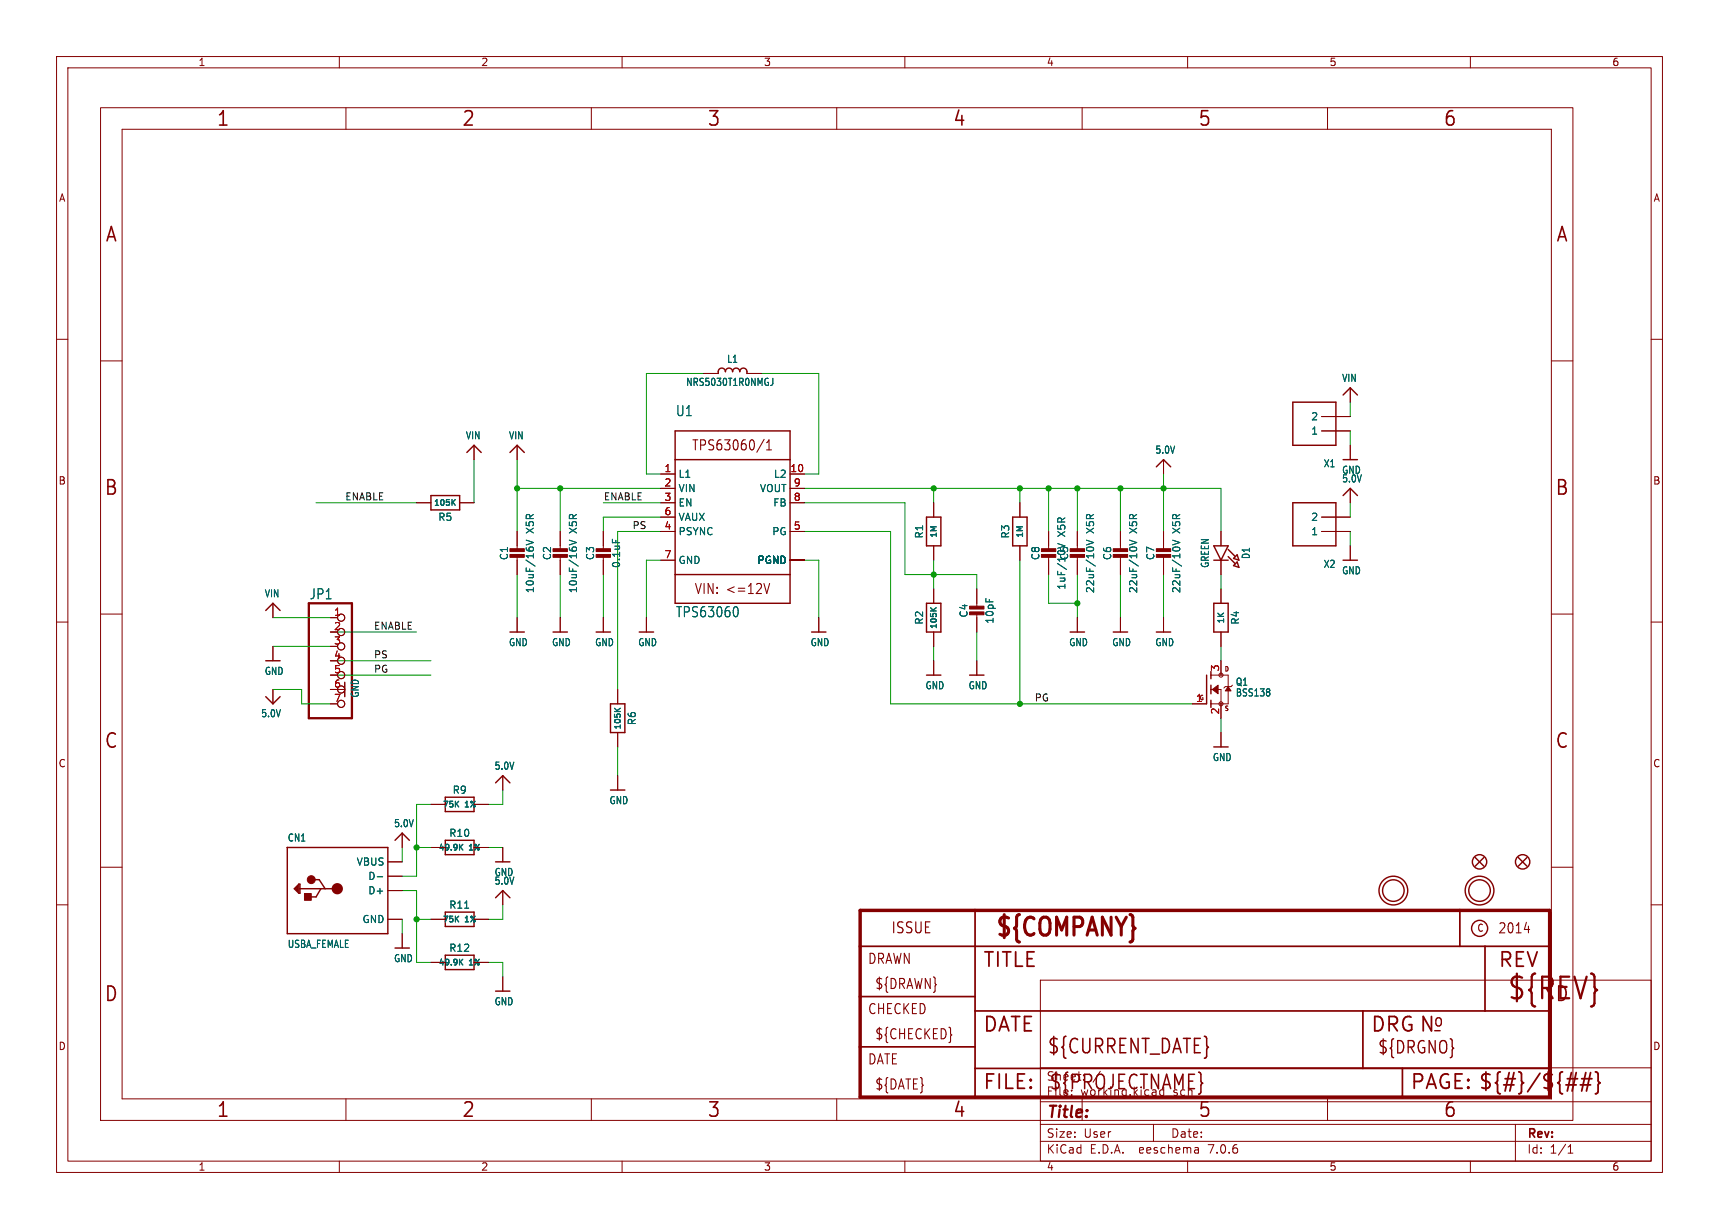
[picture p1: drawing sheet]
<svg xmlns="http://www.w3.org/2000/svg" width="304mm" height="217mm" viewBox="0 0 304 217" stroke-linecap="round" stroke-linejoin="round" font-family="sans-serif">
<g fill="none" stroke="#840000" stroke-width=".18">
<path d="M10 10h284v197.3h-284zM12 12h280v193.3h-280zM17.8 19h260.3v179.1h-260.3zM60 10v2M61.2 19v3.9M104.6 19v3.9M110 10v2M148 19v3.9M160 10v2M191.3 19v3.9M210 10v2M234.7 19v3.9"/>
<path d="M260 10v2M21.6 22.9h252.7v171.4h-252.7zM10 60h2M292 60h2M17.8 63.8h3.8M83.8 78.7v2.6M91.4 78.7v2.6M124.5 66h2.5M132.1 66h2.5M233.7 76.2h5.1M233.7 73.7h5.1M238.8 68.6v2.5"/>
<path d="M238.8 78.7v2.6M274.3 63.8h3.8M73.7 88.9h2.5M81.3 88.9h2.5M91.4 94v3.3M91.4 98.3v3.3M99.1 94v3.3M99.1 98.3v3.3M106.7 94v3.3M106.7 98.3v3.3M116.8 88.9h2.6M116.8 83.8h2.6"/>
<path d="M116.8 86.4h2.6M116.8 94h2.6M116.8 91.4h2.6M116.8 99.1h2.6M139.7 88.9h2.5M139.7 83.8h2.5M139.7 86.4h2.5M139.7 94h2.5M139.7 99.1h2.5M165.1 88.9v2.5M165.1 96.5v2.6M180.3 88.9v2.5"/>
<path d="M180.3 96.5v2.6M185.4 94v3.3M185.4 98.3v3.3M190.5 94v3.3M190.5 98.3v3.3M198.1 94v3.3M198.1 98.3v3.3M205.7 81.3v2.5M205.7 94v3.3M205.7 98.3v3.3M215.9 94v2.5M215.9 99.1v2.5"/>
<path d="M233.7 94h5.1M233.7 91.4h5.1M238.8 86.4v2.5M238.8 96.5v2.6M10 110h2M17.8 108.6h3.8M48.3 106.7v2.5M48.3 114.3v2.5M58.4 119.4h1.3M58.4 109.2h1.3M58.4 114.3h1.3M91.4 109.2v2.6"/>
<path d="M99.1 109.2v2.6M106.7 109.2v2.6M114.3 109.2v2.6M144.8 109.2v2.6M165.1 104.1v2.6M165.1 111.8v2.5M165.1 116.8v2.6M172.7 104.1v3.3M172.7 108.5v3.3M172.7 116.8v2.6M190.5 109.2v2.6M198.1 109.2v2.6"/>
<path d="M205.7 109.2v2.6M214.1 119.4h3.1v5.1h-3.1M215.9 104.1v2.6M215.9 111.8v2.5M215.9 116.8v2.6M274.3 108.6h3.8M292 110h2M48.3 121.9v2.6M58.4 121.9h2.6M58.4 124.5h1.3M88.9 137.2v2.5M109.2 121.9v2.6"/>
<path d="M109.2 129.5v2.6M109.2 137.2v2.5M210.8 124.5h2.6M214.1 121.9h1.8v5.1M215.9 129.5v2.6M217.9 121.2l-.2 .2h-1l-.3 .3M10 160h2M17.8 153.4h3.8M68.6 157.5h2.5M68.6 154.9h2.5M68.6 152.4h2.5M71.1 147.3v2.6"/>
<path d="M76.2 142.2h2.5M76.2 149.9h2.5M83.8 142.2h2.6M83.8 149.9h2.6M88.9 149.9v2.5M88.9 157.5v2.5M274.3 153.4h3.8M292 160h2M68.6 162.6h2.5M71.1 165.1v2.5M76.2 162.6h2.5M76.2 170.2h2.5"/>
<path d="M83.8 162.6h2.6M83.8 170.2h2.6M88.9 172.7v2.6M184 173.3h108v32h-108zM61.2 194.3v3.8M104.6 194.3v3.8M148 194.3v3.8M184 198.8h108M184 194.8h108M184 188.8h108M191.3 194.3v3.8M204 198.8v3"/>
<path d="M234.7 194.3v3.8M268 198.8v6.5M60 205.3v2M110 205.3v2M160 205.3v2M184 201.8h108M210 205.3v2M211.8 203l.1 .9M211.9 203.8l-.1 .1M211.9 203.3h-.1M260 205.3v2M277.3 203.9h.8"/>
<path d="M277.3 202.8l.4-.4v1.5"/>
<circle cx="60.3" cy="119.4" r=".63"/>
<circle cx="60.3" cy="114.3" r=".63"/>
<circle cx="60.3" cy="109.2" r=".63"/>
<circle cx="60.3" cy="111.8" r=".63"/>
<circle cx="60.3" cy="116.8" r=".63"/>
<circle cx="215.9" cy="119.4" r=".36"/>
<circle cx="60.3" cy="121.9" r=".63"/>
<circle cx="60.3" cy="124.5" r=".63"/>
<circle cx="215.9" cy="124.5" r=".36"/>
</g>
<g fill="none" stroke="#840000" stroke-width=".25">
<path d="M119.4 76.2h20.3v30.5h-20.3zM127 66v-.3a.64 .64 0 0 1 .6-.6 .64 .64 0 0 1 .7 .6 .64 .64 0 0 1 .6-.6 .64 .64 0 0 1 .6 .6 .64 .64 0 0 1 .7-.6 .64 .64 0 0 1 .6 .6 .64 .64 0 0 1 .6-.6 .64 .64 0 0 1 .7 .6v.3M228.6 71.1h7.6v7.6h-7.6zM237.5 69.8l1.3-1.2 1.2 1.2M76.2 87.6h5.1v2.6h-5.1zM82.5 80l1.3-1.3 1.3 1.3M90.2 80l1.2-1.3 1.3 1.3M119.4 81.3h20.3M163.8 91.4h2.6v5.1h-2.6zM179.1 91.4h2.5v5.1h-2.5zM204.5 82.5l1.2-1.2 1.3 1.2M214.6 96.5h2.6l-1.3 2.6z"/>
<path d="M214.6 99.1h2.6M217.2 97.2l1.2 1.2M217.2 98.4l1.2 1.3M218.8 98.1l.3 1-1-.4zM228.6 88.9h7.6v7.6h-7.6zM237.5 81.3h2.5M237.5 99.1h2.5M237.5 87.6l1.3-1.2 1.2 1.2M47 107.9l1.3-1.2 1.2 1.2M47 116.8h2.5M90.2 111.8h2.5M97.8 111.8h2.5"/>
<path d="M105.4 111.8h2.5M113 111.8h2.6M119.4 101.6h20.3M143.5 111.8h2.5M163.8 106.7h2.6v5.1h-2.6zM163.8 119.4h2.6M171.4 119.4h2.6M189.2 111.8h2.6M196.8 111.8h2.6M204.5 111.8h2.5M213.4 119.4v5.1M214.1 118.7v1.3"/>
<path d="M214.6 106.7h2.6v5.1h-2.6zM218.1 100l.7-.6 .3 .9zM47 123.2l1.3 1.3 1.2-1.3M61 120.6v2.6M87.6 138.4l1.3-1.2 1.3 1.2M107.9 124.5h2.6v5h-2.6zM107.9 139.7h2.6M214.1 121.2v1.5M214.1 123.8v1.3M214.6 132.1h2.6M50.8 149.9h17.8v15.2h-17.8v-15.2M52.2 157.2l.4-.5v.9l-.2-.3v-.1"/>
<path d="M52.8 156.3h.2v1.6h-.2l-.8-.7zM52.8 156.3v1.4M53 157.2h6.6M55.4 155.6h1l1.1 1.6M56.7 157.2l-.8 1.4h-1.2M69.8 148.6l1.3-1.3 1.3 1.3M78.7 141h5.1v2.5h-5.1zM78.7 148.6h5.1v2.5h-5.1zM87.6 152.4h2.6M87.6 158.7l1.3-1.2 1.3 1.2M260.9 151.6l1.5 1.6M262.4 151.6l-1.5 1.6"/>
<path d="M268.5 151.6l1.5 1.6M270 151.6l-1.5 1.6M69.8 167.6h2.6M78.7 161.3h5.1v2.5h-5.1zM78.7 168.9h5.1v2.5h-5.1zM87.6 175.3h2.6"/>
<circle cx="246.4" cy="157.5" r="2.54"/>
<circle cx="246.4" cy="157.5" r="1.9"/>
<circle cx="261.6" cy="157.5" r="2.54"/>
<circle cx="261.6" cy="157.5" r="1.9"/>
<circle cx="261.6" cy="152.4" r="1.27"/>
<circle cx="269.2" cy="152.4" r="1.27"/>
<circle cx="261.6" cy="164.2" r="1.42"/>
</g>
<g fill="#840000" stroke="#840000" stroke-width=".18">
<path d="M204.5 98h2.5v.6h-2.5z"/>
<path d="M204.5 97h2.5v.5h-2.5z"/>
<path d="M97.8 98h2.5v.6h-2.5z"/>
<path d="M97.8 97h2.5v.5h-2.5z"/>
<path d="M90.2 98h2.5v.6h-2.5z"/>
<path d="M90.2 97h2.5v.5h-2.5z"/>
<path d="M196.8 98h2.6v.6h-2.6z"/>
<path d="M196.8 97h2.6v.5h-2.6z"/>
<path d="M189.2 98h2.6v.6h-2.6z"/>
<path d="M189.2 97h2.6v.5h-2.6z"/>
<path d="M53.8 158h1.2v1.2h-1.2z"/>
<path d="M184.1 98h2.6v.6h-2.6z"/>
<path d="M184.1 97h2.6v.5h-2.6z"/>
<path d="M214.4 121.9l1-.7v1.5z"/>
<path d="M217.2 121.4l.5 .8h-1z"/>
<path d="M105.4 98h2.5v.6h-2.5z"/>
<path d="M105.4 97h2.5v.5h-2.5z"/>
<path d="M171.4 108.2h2.6v.5h-2.6z"/>
<path d="M171.4 107.2h2.6v.5h-2.6z"/>
<circle cx="55" cy="155.5" r=".7"/>
</g>
<g fill="none" stroke="#006464" stroke-width=".18">
<path d="M136.7 66.9l-.1 1.1-.4 .2M93 95.5l1.3 .4-1.3 .5M93.7 96.8h.5M100.7 95.5l1.2 .4-1.2 .5M101.3 96.8h.5M108.3 95.4v.6M187 96.1l1.3 .4-1.3 .5M192.1 95.5l1.3 .4-1.3 .5M192.4 96.8h.7M199.7 95.5l1.3 .4-1.3 .5M200 96.8h.8M207.3 95.5l1.3 .4-1.3 .5"/>
<path d="M207.6 96.8h.8M130.2 107.3a1.23 1.23 0 0 1 0 1.8M224.4 121.9l.1 .1-.1 .3M224.4 122.4l.1 .2-.1 .4M66.7 155h1M82.2 160.6h.7"/>
</g>
<path d="M80.1 88.8l.4 .6M80.5 88.3l-.6 .6M164.5 107.5l.6 .5M165.6 107.5l-.6 .4M108.7 125.2l.5 .6M109.7 125.2l-.6 .5M81.4 149.7l.4 .6M81.8 149.3l-.5 .6M81.4 170.1l.4 .5M81.8 169.6l-.5 .6" fill="none" stroke="#006464" stroke-width=".2"/>
<path d="M135.1 77.7l-1.3 2.3M135.5 79.6h.9M135.5 78.3l.5-.5v1.8M135.1 103.2l.5 1.8 .5-1.8M269.5 164.4h1M168.2 182.9l.1 .1-.1 .1" fill="none" stroke="#840000" stroke-width=".19"/>
<circle cx="59.6" cy="157.1" r=".5" fill="none" stroke="#840000" stroke-width="1"/>
<path d="M152.1 161h121.9v33h-121.9z" fill="none" stroke="#840000" stroke-width=".61"/>
<path d="M152.1 176.2h20.3M152.1 167.3h121.9M172.4 161v33M172.4 178.8h101.6M241 178.8v10.1M258.1 161v6.3M262.6 167.3v11.5M152.1 185.1h20.3M172.4 188.9h101.6M248 188.9v5.1" fill="none" stroke="#840000" stroke-width=".3"/>
<path d="M276.9 191.8h1.8M277.1 190.8h1.9M278.7 189.7l-.7 3.2M279.4 191.8h1.9M279.7 190.8h1.8M280.4 189.7l-.7 3.2M281.3 189.7l-.8 3.2M282.1 189.5l.4 .2 .1 .2v1.2l.3 .4-.3 .3v1.2l-.1 .3-.4 .1" fill="none" stroke="#840000" stroke-width=".32"/>
<path d="M54.6 106.7h7.6v20.3h-7.6z" fill="none" stroke="#840000" stroke-width=".41"/>
<g fill="none" stroke="#009600" stroke-width=".18">
<path d="M124.5 66h-10.2v17.8h2.5M134.6 66h10.2v17.8h-2.6M238.8 71.1v2.6M238.8 76.2v2.5M55.9 88.9h17.8M83.8 81.3v7.6M91.4 86.4h25.4M91.4 81.3v12.7M99.1 86.4v7.6M106.7 88.9h10.1M116.8 99.1h-2.5v10.1M116.8 94h-7.6v27.9"/>
<path d="M116.8 91.4h-10.1v2.6M142.2 88.9h17.8v12.7h12.7v2.5M142.2 86.4h73.7v7.6M142.2 99.1h2.6v10.1M142.2 94h15.3v30.5h53.3M165.1 86.4v2.5M165.1 99.1v5M180.3 86.4v2.5M180.3 99.1v25.4M185.4 86.4v7.6M190.5 86.4v7.6M198.1 86.4v7.6"/>
<path d="M205.7 83.8v10.2M238.8 88.9v2.5M238.8 94v2.5M48.3 114.3h10.1M48.3 109.2h10.1M58.4 116.8h17.8M58.4 119.4h17.8M58.4 111.8h15.3M91.4 101.6v7.6M99.1 101.6v7.6M106.7 101.6v7.6M165.1 114.3v2.5"/>
<path d="M172.7 111.8v5M185.4 101.6v5.1h5.1M190.5 101.6v7.6M198.1 101.6v7.6M205.7 101.6v7.6M215.9 101.6v2.5M215.9 114.3v2.5M48.3 121.9h5v2.6h5.1M88.9 139.7v2.5h-2.5M109.2 132.1v5.1M215.9 127v2.5M71.1 157.5h2.6v12.7h2.5"/>
<path d="M71.1 149.9v2.5M73.7 149.9h2.5M76.2 142.2h-2.5v12.7h-2.6M86.4 149.9h2.5M71.1 162.6v2.5M73.7 162.6h2.5M86.4 170.2h2.5v2.5M88.9 160v2.6h-2.5"/>
</g>
<g fill="#009600" stroke="#009600" stroke-width=".18">
<circle cx="99.1" cy="86.4" r=".46"/>
<circle cx="91.4" cy="86.4" r=".46"/>
<circle cx="205.7" cy="86.4" r=".46"/>
<circle cx="190.5" cy="86.4" r=".46"/>
<circle cx="185.4" cy="86.4" r=".46"/>
<circle cx="180.3" cy="86.4" r=".46"/>
<circle cx="198.1" cy="86.4" r=".46"/>
<circle cx="190.5" cy="106.7" r=".46"/>
<circle cx="165.1" cy="101.6" r=".46"/>
<circle cx="180.3" cy="124.5" r=".46"/>
<circle cx="165.1" cy="86.4" r=".46"/>
<circle cx="73.7" cy="149.9" r=".46"/>
<circle cx="73.7" cy="162.6" r=".46"/>
</g>
<text font-size="5.3" fill="#840000" x="266.4" y="177.3">${REV}</text>
<text font-size="4.4" fill="#840000" x="175.7" y="166.3">${COMPANY}</text>
<g font-size="3.5" fill="#840000">
<text x="38.2" y="22.7">1</text>
<text x="81.6" y="22.7">2</text>
<text x="125" y="22.7">3</text>
<text x="168.4" y="22.7">4</text>
<text x="211.8" y="22.7">5</text>
<text x="255.1" y="22.7">6</text>
<text x="18.5" y="43.1">A</text>
<text x="275" y="43.1">A</text>
<text x="18.3" y="87.9">B</text>
<text x="274.9" y="87.9">B</text>
<text x="18.3" y="132.7">C</text>
<text x="274.9" y="132.7">C</text>
<text x="173.7" y="171.4">TITLE</text>
<text x="264.8" y="171.4">REV</text>
<text x="18.3" y="177.4">D</text>
<text x="274.9" y="177.4">D</text>
<text x="173.7" y="182.9">DATE</text>
<text x="242.3" y="182.9">DRG N</text>
<text x="185.1" y="186.7">${CURRENT_DATE}</text>
<text x="38.2" y="197.9">1</text>
<text x="81.6" y="197.9">2</text>
<text x="125" y="197.9">3</text>
<text x="168.4" y="197.9">4</text>
<text x="173.7" y="193">FILE:</text>
<text x="185.4" y="193">${PROJECTNAME}</text>
<text x="211.8" y="197.9">5</text>
<text x="249.3" y="193">PAGE: ${#}/${##}</text>
<text x="255.1" y="197.9">6</text>
</g>
<g font-size="3" fill="#840000">
<text x="253.4" y="181.9">o</text>
<text x="243.5" y="186.6">${DRGNO}</text>
</g>
<text font-size="2.8" fill="#840000" x="185" y="198.2">Title:</text>
<text font-size="2.7" fill="#840000" x="157.5" y="165.3">ISSUE</text>
<g font-size="2.5" fill="#006464">
<text x="119.4" y="73.8">U1</text>
<text x="54.7" y="106.2">JP1</text>
<text x="119.4" y="109.4">TPS63060</text>
</g>
<g font-size="2.5" fill="#840000">
<text x="122.2" y="79.9">TPS63060/1</text>
<text x="122.7" y="105.3">VIN: &lt;=12V</text>
<text x="264.8" y="165.3">2014</text>
<text x="153.4" y="170.7">DRAWN</text>
<text x="153.4" y="179.6">CHECKED</text>
<text x="154.6" y="175.2">${DRAWN}</text>
<text x="154.6" y="184">${CHECKED}</text>
<text x="153.4" y="188.5">DATE</text>
<text x="154.6" y="192.9">${DATE}</text>
</g>
<g font-size="2.1" fill="#840000">
<text x="185" y="191.3">Sheet:</text>
<text x="193.2" y="191.3">/</text>
<text x="185" y="194">File:</text>
<text x="191" y="194">working.kicad_sch</text>
<text x="185" y="201.4">Size:</text>
<text x="191.6" y="201.4">User</text>
<text x="207" y="201.4">Date:</text>
<text x="270" y="201.6">Rev:</text>
<text x="185" y="204.2">KiCad</text>
<text x="192.7" y="204.2">E.D.A.</text>
<text x="201.6" y="204.2">eeschema</text>
<text x="213.9" y="204.2">7.0.6</text>
<text x="270" y="204.2">Id:</text>
<text x="274" y="204.2">1/1</text>
</g>
<g font-size="1.8" fill="#840000">
<text x="35" y="11.9">1</text>
<text x="85" y="11.9">2</text>
<text x="135" y="11.9">3</text>
<text x="185" y="11.9">4</text>
<text x="235" y="11.9">5</text>
<text x="285" y="11.9">6</text>
<text x="10.3" y="35.9">A</text>
<text x="292.3" y="35.9">A</text>
<text x="10.3" y="85.9">B</text>
<text x="292.2" y="85.9">B</text>
<text x="10.3" y="135.9">C</text>
<text x="292.2" y="135.9">C</text>
<text x="261.1" y="165">C</text>
<text x="10.3" y="185.9">D</text>
<text x="292.2" y="185.9">D</text>
<text x="35" y="207.2">1</text>
<text x="85" y="207.2">2</text>
<text x="135" y="207.2">3</text>
<text x="185" y="207.2">4</text>
<text x="235" y="207.2">5</text>
<text x="285" y="207.2">6</text>
</g>
<g font-size="1.8" fill="#006464">
<text x="128.5" y="64.4">L1</text>
<text x="121.2" y="68.4">NRS5030T1R0NMGJ</text>
<text x="237.2" y="67.7">VIN</text>
<text x="82.3" y="77.9">VIN</text>
<text x="89.9" y="77.9">VIN</text>
<text x="231.8" y="77.1">1</text>
<text x="231.8" y="74.5">2</text>
<text x="204.2" y="80.4">5.0V</text>
<text x="233.9" y="82.8">X1</text>
<text x="237.2" y="84">GND</text>
<text x="119.9" y="84.7">L1</text>
<text x="119.9" y="87.2">VIN</text>
<text x="119.9" y="89.8">EN</text>
<text x="134.3" y="87.2">VOUT</text>
<text x="136.6" y="89.8">FB</text>
<text x="136.8" y="84.7">L2</text>
<text x="237.2" y="85.5">5.0V</text>
<text x="77.4" y="92.3">R5</text>
<text x="94.6" y="94.3" transform="rotate(-90 94.6 94.3)">X5R</text>
<text x="102.2" y="94.3" transform="rotate(-90 102.2 94.3)">X5R</text>
<text x="119.9" y="94.8">PSYNC</text>
<text x="119.9" y="92.3">VAUX</text>
<text x="136.4" y="94.8">PG</text>
<text x="163.4" y="95.3" transform="rotate(-90 163.4 95.3)">R1</text>
<text x="178.7" y="95.3" transform="rotate(-90 178.7 95.3)">R3</text>
<text x="188.6" y="94.9" transform="rotate(-90 188.6 94.9)">X5R</text>
<text x="193.7" y="94.3" transform="rotate(-90 193.7 94.3)">X5R</text>
<text x="201.3" y="94.3" transform="rotate(-90 201.3 94.3)">X5R</text>
<text x="208.9" y="94.3" transform="rotate(-90 208.9 94.3)">X5R</text>
<text x="231.8" y="94.8">1</text>
<text x="231.8" y="92.3">2</text>
<text x="90" y="99.2" transform="rotate(-90 90 99.2)">C1</text>
<text x="97.6" y="99.2" transform="rotate(-90 97.6 99.2)">C2</text>
<text x="105.3" y="99.2" transform="rotate(-90 105.3 99.2)">C3</text>
<text x="109.8" y="100.5" transform="rotate(-90 109.8 100.5)">0.1uF</text>
<text x="119.9" y="99.9">GND</text>
<text x="133.8" y="99.9">PGND</text>
<text x="184" y="99.2" transform="rotate(-90 184 99.2)">C8</text>
<text x="189.1" y="99.2" transform="rotate(-90 189.1 99.2)">C5</text>
<text x="196.7" y="99.2" transform="rotate(-90 196.7 99.2)">C6</text>
<text x="204.3" y="99.2" transform="rotate(-90 204.3 99.2)">C7</text>
<text x="214" y="100.5" transform="rotate(-90 214 100.5)">GREEN</text>
<text x="221.2" y="99" transform="rotate(-90 221.2 99)">D1</text>
<text x="233.9" y="100.6">X2</text>
<text x="237.2" y="101.8">GND</text>
<text x="46.7" y="105.8">VIN</text>
<text x="94.6" y="105" transform="rotate(-90 94.6 105)">10uF/16V</text>
<text x="102.2" y="105" transform="rotate(-90 102.2 105)">10uF/16V</text>
<text x="188.6" y="104.4" transform="rotate(-90 188.6 104.4)">1uF/10V</text>
<text x="193.7" y="105" transform="rotate(-90 193.7 105)">22uF/10V</text>
<text x="201.3" y="105" transform="rotate(-90 201.3 105)">22uF/10V</text>
<text x="208.9" y="105" transform="rotate(-90 208.9 105)">22uF/10V</text>
<text x="163.4" y="110.6" transform="rotate(-90 163.4 110.6)">R2</text>
<text x="171.3" y="109.3" transform="rotate(-90 171.3 109.3)">C4</text>
<text x="175.9" y="110.4" transform="rotate(-90 175.9 110.4)">10pF</text>
<text x="219.3" y="110.6" transform="rotate(-90 219.3 110.6)">R4</text>
<text x="46.7" y="119.5">GND</text>
<text x="89.9" y="114.5">GND</text>
<text x="97.5" y="114.5">GND</text>
<text x="105.1" y="114.5">GND</text>
<text x="112.7" y="114.5">GND</text>
<text x="143.2" y="114.5">GND</text>
<text x="188.9" y="114.5">GND</text>
<text x="196.6" y="114.5">GND</text>
<text x="204.2" y="114.5">GND</text>
<text x="63.7" y="123.5" transform="rotate(-90 63.7 123.5)">GND</text>
<text x="163.5" y="122.1">GND</text>
<text x="171.2" y="122.1">GND</text>
<text x="218.4" y="121.5">Q1</text>
<text x="218.4" y="123.4">BSS138</text>
<text x="46.1" y="127">5.0V</text>
<text x="112.6" y="128.3" transform="rotate(-90 112.6 128.3)">R6</text>
<text x="87.3" y="136.3">5.0V</text>
<text x="214.3" y="134.8">GND</text>
<text x="79.9" y="140.6">R9</text>
<text x="107.7" y="142.4">GND</text>
<text x="50.8" y="149">CN1</text>
<text x="69.6" y="146.5">5.0V</text>
<text x="79.3" y="148.2">R10</text>
<text x="63" y="153.3">VBUS</text>
<text x="65" y="155.8">D-</text>
<text x="87.3" y="155.1">GND</text>
<text x="65" y="158.3">D+</text>
<text x="79.3" y="160.9">R11</text>
<text x="87.3" y="156.6">5.0V</text>
<text x="50.8" y="167.8">USBA_FEMALE</text>
<text x="64" y="163.4">GND</text>
<text x="69.6" y="170.3">GND</text>
<text x="79.3" y="168.5">R12</text>
<text x="87.3" y="178">GND</text>
</g>
<g font-size="1.8" fill="#a90000">
<text x="117.4" y="83.6">1</text>
<text x="139.7" y="83.6">10</text>
<text x="117.4" y="86.1">2</text>
<text x="117.4" y="88.6">3</text>
<text x="140.3" y="88.6">8</text>
<text x="140.3" y="86.1">9</text>
<text x="117.4" y="93.7">4</text>
<text x="117.4" y="91.2">6</text>
<text x="140.3" y="93.7">5</text>
<text x="117.4" y="98.8">7</text>
<text x="59" y="109">1</text>
<text x="59" y="111.5">2</text>
<text x="59" y="114">3</text>
<text x="59" y="116.6">4</text>
<text x="59" y="119.1">5</text>
<text x="215.6" y="118.8" transform="rotate(-90 215.6 118.8)">3</text>
<text x="59" y="121.7">6</text>
<text x="59" y="124.2">7</text>
<text x="211.4" y="124.2">1</text>
<text x="215.6" y="126.4" transform="rotate(-90 215.6 126.4)">2</text>
</g>
<g font-size="1.7" fill="#0f0f0f">
<text x="61" y="88.6">ENABLE</text>
<text x="106.7" y="88.6">ENABLE</text>
<text x="111.8" y="93.6">PS</text>
<text x="66" y="111.4">ENABLE</text>
<text x="66" y="116.5">PS</text>
<text x="66" y="119">PG</text>
<text x="182.9" y="124.1">PG</text>
</g>
<g font-size="1.4" fill="#006464">
<text x="76.6" y="89.7">105K</text>
<text x="165.9" y="95.2" transform="rotate(-90 165.9 95.2)">1M</text>
<text x="181.2" y="95.2" transform="rotate(-90 181.2 95.2)">1M</text>
<text x="165.9" y="111.4" transform="rotate(-90 165.9 111.4)">105K</text>
<text x="216.7" y="110.4" transform="rotate(-90 216.7 110.4)">1K</text>
<text x="110" y="129.2" transform="rotate(-90 110 129.2)">105K</text>
<text x="78.1" y="143.1">75K</text>
<text x="82.3" y="143.1">1%</text>
<text x="77.4" y="150.7">49.9K</text>
<text x="83" y="150.7">1%</text>
<text x="78.1" y="163.4">75K</text>
<text x="82.3" y="163.4">1%</text>
<text x="77.4" y="171">49.9K</text>
<text x="83" y="171">1%</text>
</g>
<g font-size="1.1" fill="#840000">
<text x="216.4" y="118.9">D</text>
<text x="216.4" y="125.9">S</text>
</g>
<text font-size="1.1" fill="#a90000" x="212" y="124">G</text>
</svg>
